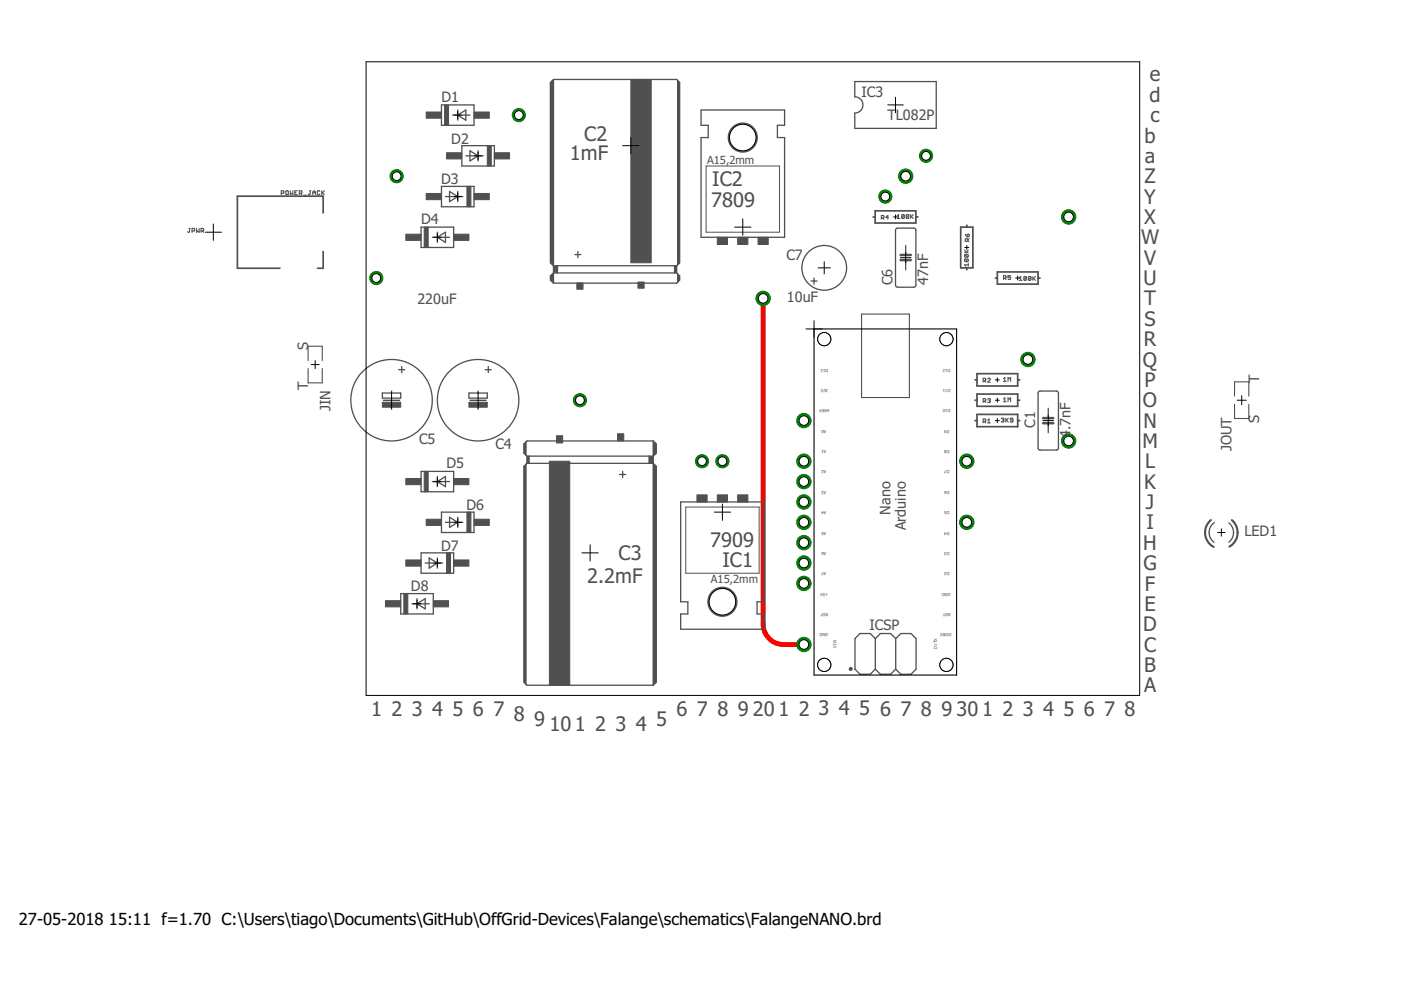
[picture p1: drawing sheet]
<svg xmlns="http://www.w3.org/2000/svg" width="297mm" height="210mm" viewBox="0 0 297 210" stroke-linecap="round" stroke-linejoin="round" font-family="sans-serif">
<path d="M161.8 63.3v69a4.3 4.3 0 0 0 4.3 4.4h4.3" fill="none" stroke="#f00" stroke-width="1"/>
<circle cx="110" cy="24.4" r="1.4" fill="#008000" stroke="#008000" stroke-width=".21"/>
<circle cx="110" cy="24.4" r=".93" fill="#fff" stroke="#000" stroke-width=".21"/>
<circle cx="226.6" cy="93.5" r="1.52" fill="#008000" stroke="#008000" stroke-width=".21"/>
<circle cx="226.6" cy="93.5" r="1.02" fill="#fff" stroke="#000" stroke-width=".21"/>
<circle cx="226.6" cy="46" r="1.52" fill="#008000" stroke="#008000" stroke-width=".21"/>
<circle cx="226.6" cy="46" r="1.02" fill="#fff" stroke="#000" stroke-width=".21"/>
<circle cx="217.9" cy="76.2" r="1.52" fill="#008000" stroke="#008000" stroke-width=".21"/>
<circle cx="217.9" cy="76.2" r="1.02" fill="#fff" stroke="#000" stroke-width=".21"/>
<circle cx="79.8" cy="58.9" r="1.4" fill="#008000" stroke="#008000" stroke-width=".21"/>
<circle cx="79.8" cy="58.9" r=".93" fill="#fff" stroke="#000" stroke-width=".21"/>
<circle cx="84.1" cy="37.4" r="1.4" fill="#008000" stroke="#008000" stroke-width=".21"/>
<circle cx="84.1" cy="37.4" r=".93" fill="#fff" stroke="#000" stroke-width=".21"/>
<circle cx="170.4" cy="136.7" r="1.52" fill="#008000" stroke="#008000" stroke-width=".21"/>
<circle cx="170.4" cy="136.7" r="1.02" fill="#fff" stroke="#000" stroke-width=".21"/>
<circle cx="161.8" cy="63.3" r="1.52" fill="#008000" stroke="#008000" stroke-width=".21"/>
<circle cx="161.8" cy="63.3" r="1.02" fill="#fff" stroke="#000" stroke-width=".21"/>
<circle cx="153.2" cy="97.8" r="1.4" fill="#008000" stroke="#008000" stroke-width=".21"/>
<circle cx="153.2" cy="97.8" r=".93" fill="#fff" stroke="#000" stroke-width=".21"/>
<circle cx="123" cy="84.9" r="1.4" fill="#008000" stroke="#008000" stroke-width=".21"/>
<circle cx="123" cy="84.9" r=".93" fill="#fff" stroke="#000" stroke-width=".21"/>
<circle cx="196.3" cy="33" r="1.4" fill="#008000" stroke="#008000" stroke-width=".21"/>
<circle cx="196.3" cy="33" r=".93" fill="#fff" stroke="#000" stroke-width=".21"/>
<circle cx="148.8" cy="97.8" r="1.4" fill="#008000" stroke="#008000" stroke-width=".21"/>
<circle cx="148.8" cy="97.8" r=".93" fill="#fff" stroke="#000" stroke-width=".21"/>
<circle cx="187.7" cy="41.7" r="1.4" fill="#008000" stroke="#008000" stroke-width=".21"/>
<circle cx="187.7" cy="41.7" r=".93" fill="#fff" stroke="#000" stroke-width=".21"/>
<circle cx="170.4" cy="89.2" r="1.52" fill="#008000" stroke="#008000" stroke-width=".21"/>
<circle cx="170.4" cy="89.2" r="1.02" fill="#fff" stroke="#000" stroke-width=".21"/>
<circle cx="170.4" cy="123.7" r="1.52" fill="#008000" stroke="#008000" stroke-width=".21"/>
<circle cx="170.4" cy="123.7" r="1.02" fill="#fff" stroke="#000" stroke-width=".21"/>
<circle cx="170.4" cy="97.8" r="1.52" fill="#008000" stroke="#008000" stroke-width=".21"/>
<circle cx="170.4" cy="97.8" r="1.02" fill="#fff" stroke="#000" stroke-width=".21"/>
<circle cx="170.4" cy="102.1" r="1.52" fill="#008000" stroke="#008000" stroke-width=".21"/>
<circle cx="170.4" cy="102.1" r="1.02" fill="#fff" stroke="#000" stroke-width=".21"/>
<circle cx="170.4" cy="106.4" r="1.52" fill="#008000" stroke="#008000" stroke-width=".21"/>
<circle cx="170.4" cy="106.4" r="1.02" fill="#fff" stroke="#000" stroke-width=".21"/>
<circle cx="170.4" cy="110.7" r="1.52" fill="#008000" stroke="#008000" stroke-width=".21"/>
<circle cx="170.4" cy="110.7" r="1.02" fill="#fff" stroke="#000" stroke-width=".21"/>
<circle cx="170.4" cy="115.1" r="1.52" fill="#008000" stroke="#008000" stroke-width=".21"/>
<circle cx="170.4" cy="115.1" r="1.02" fill="#fff" stroke="#000" stroke-width=".21"/>
<circle cx="170.4" cy="119.4" r="1.52" fill="#008000" stroke="#008000" stroke-width=".21"/>
<circle cx="170.4" cy="119.4" r="1.02" fill="#fff" stroke="#000" stroke-width=".21"/>
<circle cx="205" cy="110.7" r="1.52" fill="#008000" stroke="#008000" stroke-width=".21"/>
<circle cx="205" cy="110.7" r="1.02" fill="#fff" stroke="#000" stroke-width=".21"/>
<circle cx="205" cy="97.8" r="1.52" fill="#008000" stroke="#008000" stroke-width=".21"/>
<circle cx="205" cy="97.8" r="1.02" fill="#fff" stroke="#000" stroke-width=".21"/>
<circle cx="192" cy="37.4" r="1.52" fill="#008000" stroke="#008000" stroke-width=".21"/>
<circle cx="192" cy="37.4" r="1.02" fill="#fff" stroke="#000" stroke-width=".21"/>
<g fill="none" stroke="#505050" stroke-width=".53">
<path d="M116.9 17.5v38.2M117.1 17.3v38.6M143.9 17.5v38.2M116.9 58.5v.9M117.1 58.3v1.3M117.6 56.6v1.1M118 56.6v1.1M143.2 56.6v1.1M143.9 58.5v.9M190.9 55.1h2.2M190.9 54.1h2.2M111.3 94.1v2"/>
<path d="M111.3 98.9v45.7M112 96.9v1.1M137.8 96.9v1.1M138.3 96.9v1.1M138.7 93.9v2.4M138.7 98.7v46.2M138.9 94.1v2M138.9 98.9v45.7M221.2 88.6h2.1M221.2 89.7h2.1"/>
</g>
<g fill="none" stroke="#505050" stroke-width=".28">
<path d="M117.3 16.8h26.2l.2 .3M117.3 16.8l-.6 .7v38.2l.6 .6h26.2M117.3 16.8v43.2M143.7 17.1l.4 .4v38.2l-.6 .6M143.7 17.1v39M181.2 17.3h17.3v9.9h-17.3v-3.2a1.73 1.73 0 0 0 1.8-1.7 1.73 1.73 0 0 0-1.8-1.8zM93.6 22.2h6.9v4.4h-6.9zM93.6 39.5h6.9v4.3h-6.9zM96 24.4h3.6M97 24.4l1.8-1.1v2.2zM97 23.3v2.2M97.9 30.9h6.9v4.3h-6.9z"/>
<path d="M98.8 33h3.6M99.6 32l1.8 1-1.8 1.1zM101.4 32v2.1M148.6 23.3h17.7v3.3h-1.5v2.6h1.5v21.1h-17.7v-21.1h1.6v-2.6h-1.6zM89.3 48.2h6.9v4.3h-6.9zM91.7 50.3h3.6M92.7 50.3l1.7-1.1v2.2zM92.7 49.2v2.2M94.4 41.7h3.7M95.3 40.6l1.7 1.1-1.7 1.1zM97 40.6v2.2M118.2 56.3v1.6"/>
<path d="M121.9 54h1.3M122.5 53.3v1.3M143 56.3v1.6M143.5 57.9h-26.2l-.6 .6v.9l.6 .6M143.5 57.9l.6 .6v.9l-.4 .4M143.5 56.3v1.6M143.7 59.8l-.2 .2h-26.2M143.7 58.1v1.7M172 59.6h1.2M172.6 58.9v1.3M190 48.5l.3-.1h3.5l.4 .2v11.9l-.3 .4h-3.6l-.4-.3v-11.8zM192 52v2.1"/>
<path d="M192 55.1v2.1M84.5 78.4h1.3M85.2 77.7v1.3M102.9 78.4h1.3M103.5 77.7v1.3M81.1 83.3h3.9v1.1h-3.9zM83 82.9v.4M83 85.9v.9M89.3 99.9h6.9v4.4h-6.9zM99.4 83.3h3.9v1.1h-3.9zM101.4 82.9v.4M101.4 85.9v.9"/>
<path d="M111.5 93.7v2.8M111.5 98.4v46.7M111.7 98.2h26.8l.6 .7v45.7l-.6 .7M111.7 98.2l-.6 .7v45.7l.4 .5M111.7 96.7v1.5M112.2 96.7v1.5M132 99.9v1.4M137.6 96.7v1.5M138.5 93.5h-26.8l-.6 .6v2l.6 .6M138.5 93.5l.6 .6v2l-.6 .6h-26.8M138.5 93.5v51.8M220.2 83l.3-.1h3.5l.4 .3v11.8l-.3 .4h-3.6l-.4-.2v-11.9z"/>
<path d="M222.2 86.6v2M222.2 89.7v2.1M89.3 117.2h6.9v4.3h-6.9zM90.1 119.4h3.7M91 118.3l1.7 1.1-1.7 1.1zM91.7 102.1h3.6M92.7 102.1l1.7-1.1v2.2zM92.7 101v2.2M92.7 118.3v2.2M93.6 108.6h6.9v4.3h-6.9zM94.4 110.7h3.7M95.3 109.7l1.7 1-1.7 1.1z"/>
<path d="M97 109.7v2.1M131.4 100.6h1.3M144.3 106.4h17.7v21.2h-1.5v2.6h1.5v3.2h-17.7v-3.2h1.5v-2.6h-1.5zM257.5 110.8a2.57 2.57 0 0 0-.1 4.2M260.5 110.9a2.59 2.59 0 0 1 0 4.1M85 125.9h6.9v4.3h-6.9zM87.3 128h3.7M88.4 128l1.7-1.1v2.2zM88.4 126.9v2.2M185.6 135.4l1.1-1.1h2.1l1.1 1.1M185.6 135.4l-1.1-1.1h-2.1l-1.1 1.1v6.5l1.1 1.1h2.1l1.1-1.1M185.6 135.4v6.5"/>
<path d="M189.9 135.4l1.1-1.1h2.1l1.1 1.1v6.5l-1.1 1.1h-2.1l-1.1-1.1M189.9 135.4v6.5M111.5 145.1l.2 .2h26.8M185.6 141.9l1.1 1.1h2.1l1.1-1.1"/>
<circle cx="157.5" cy="29.2" r="3.1"/>
<circle cx="174.8" cy="56.8" r="4.7"/>
<circle cx="83" cy="84.9" r="8.6"/>
<circle cx="101.4" cy="84.9" r="8.6"/>
<circle cx="153.2" cy="127.6" r="3.1"/>
</g>
<g fill="#505050" stroke="#505050" stroke-width=".21">
<path d="M122.3 60h1.3v1.3h-1.3z"/>
<path d="M135.3 59.8h1.3v1.3h-1.3z"/>
<path d="M133.8 16.8h4.3v38.9h-4.3z"/>
<path d="M130.9 92h1.3v1.5h-1.3z"/>
<path d="M118 92.4h1.3v1.5h-1.3z"/>
<path d="M116.5 97.8h4.3v47.5h-4.3z"/>
<path d="M99.4 85.3h3.9v1h-3.9z"/>
<path d="M81.1 85.3h3.9v1h-3.9z"/>
<path d="M94.3 22.2h.8v4.4h-.8z"/>
<path d="M100.5 23.7h3.2v1.4h-3.2z"/>
<path d="M90.4 23.7h3.2v1.4h-3.2z"/>
<path d="M103.3 30.9h.9v4.3h-.9z"/>
<path d="M94.7 32.4h3.2v1.3h-3.2z"/>
<path d="M104.8 32.4h3.2v1.3h-3.2z"/>
<path d="M99 39.5h.8v4.3h-.8z"/>
<path d="M90.4 41h3.2v1.3h-3.2z"/>
<path d="M100.5 41h3.2v1.3h-3.2z"/>
<path d="M89.9 48.2h.9v4.3h-.9z"/>
<path d="M96.2 49.7h3.2v1.3h-3.2z"/>
<path d="M86 49.7h3.3v1.3h-3.3z"/>
<path d="M89.9 99.9h.9v4.4h-.9z"/>
<path d="M96.2 101.5h3.2v1.3h-3.2z"/>
<path d="M86 101.5h3.3v1.3h-3.3z"/>
<path d="M99 108.6h.8v4.3h-.8z"/>
<path d="M90.4 110.1h3.2v1.3h-3.2z"/>
<path d="M100.5 110.1h3.2v1.3h-3.2z"/>
<path d="M94.7 117.2h.8v4.3h-.8z"/>
<path d="M86 118.7h3.3v1.3h-3.3z"/>
<path d="M96.2 118.7h3.2v1.3h-3.2z"/>
<path d="M85.6 125.9h.9v4.3h-.9z"/>
<path d="M91.9 127.4h3.2v1.3h-3.2z"/>
<path d="M81.7 127.4h3.2v1.3h-3.2z"/>
<path d="M147.8 104.9h2.1v1.5h-2.1z"/>
<path d="M152.1 104.9h2.1v1.5h-2.1z"/>
<path d="M156.4 104.9h2.2v1.5h-2.2z"/>
<path d="M160.7 50.3h2.2v1.5h-2.2z"/>
<path d="M156.4 50.3h2.2v1.5h-2.2z"/>
<path d="M152.1 50.3h2.1v1.5h-2.1z"/>
</g>
<path d="M149.7 35.2h15.6v14h-15.6zM145.4 107.5h15.6v14h-15.6z" fill="none" stroke="#505050" stroke-width=".21"/>
<g fill="none" stroke="#505050" stroke-width=".36">
<path d="M68.5 45.1v-3.5h-18.2v15.3h9.1M68.5 53.3v3.6h-1.2M185.1 46h.4M185.5 44.7h8.7v2.6h-8.7zM194.2 46h.4M203.7 48.2h2.6v8.6h-2.6zM205 47.7v.5M205 56.8v.4M211 58.9h.5M211.5 57.7h8.6v2.5h-8.6zM220.1 58.9h.4M207.1 79.2h8.7v2.6h-8.7z"/>
<path d="M206.7 89.2h.4M206.7 80.5h.4M206.7 84.9h.4M207.1 87.9h8.7v2.6h-8.7zM207.1 83.5h8.7v2.6h-8.7zM215.8 89.2h.4M215.8 80.5h.4M215.8 84.9h.4"/>
</g>
<g fill="none" stroke="#505050" stroke-width=".23">
<path d="M40 48.4h.3M40.2 48.4v.7l-.2 .2-.2-.2M40.7 49l.6-.1-.2-.5h-.4v.9M41.7 48.4v.9l.3-.3 .2 .3v-.9M42.6 49l.6-.1-.1-.5h-.5v.9M42.9 49l.3 .3M59.6 41h.4l.2-.4-.6-.2v.9M60.7 40.4l.4 .2-.1 .7-.4-.2zM61.6 40.4v.9l.2-.3 .3 .3v-.9M62.5 40.9h.3M63.1 40.4h-.6v.9h.6M63.5 41h.4l.1-.4-.5-.2v.9"/>
<path d="M63.7 41l.3 .3M64.4 41.4h.6M65.6 40.4h.3M65.8 40.4v.7l-.2 .2-.2-.2M66.3 40.9h.6M66.3 41.3v-.6l.3-.3 .3 .3v.6M67.8 40.6l-.1-.2-.4 .2v.5l.1 .2 .4-.2M68.2 40.4v.9M68.4 40.9l.4 .4M68.8 40.4l-.6 .6M186.9 46.2h.4l.1-.4-.5-.1v.8M187.1 46.2l.3 .3"/>
<path d="M188.4 46.1h-.6l.4-.4v.8M190.2 45.8l.3-.3v.8M190.2 46.3h.6M191.7 45.6l-.1 .7-.4-.1M191.7 45.6l-.1-.1-.4 .1v.6M191.7 45.6l-.5 .6M192.7 45.6l-.1 .7-.5-.1M192.7 45.6l-.1-.1-.5 .1v.6M192.7 45.6l-.6 .6M193.1 45.5v.8M193.2 45.9l.4 .4M193.6 45.5l-.5 .5"/>
<path d="M204.5 53.6h.8M204.5 53l.5 .6M204.6 54l.7 .1-.1 .4M204.6 54.9l.7 .2-.1 .4M204.6 54.9l-.1 .2 .1 .4h.6M204.6 54l-.1 .1 .1 .4h.6M204.6 54.9l.6 .6M204.6 54l.6 .5M204.7 49.7l.4 .5M205.1 49.8l.2-.1 .2 .4-.4 .1zM205.2 51.2v-.4l-.4-.2-.1 .6h.8M205.3 56.2h-.8l.3 .2"/>
<path d="M205.3 55.9v.5M205.3 53l-.4 .4M205.5 50.6l-.3 .3M212.8 59l.5-.1-.1-.5h-.4v.9M213 59l.3 .3M214.3 58.4h-.6v.5l.3-.2 .3 .2-.2 .4-.4-.2M216.1 58.9l.3-.3v.8M216.1 59.4h.6M217.6 58.8v.5l-.1 .1-.4-.1M217.6 58.8l-.1-.2-.4 .2v.5M217.6 58.8l-.5 .5M218.6 58.8v.5l-.2 .1-.4-.1"/>
<path d="M218.6 58.8l-.2-.2-.4 .2v.5M218.6 58.8l-.6 .5M219 58.6v.8M219.1 59l.4 .4M219.5 58.6l-.5 .6M65.3 76.5v-3.1h3v3.1M65.3 78.1v3.1h3v-3.1M182.7 66.6h10.1v17.7h-10.1zM208.4 80.8l.6-.2-.1-.4h-.5v.8M208.4 85.1h.5l.1-.4-.6-.2v.8M208.4 89.4l.6-.1-.1-.5h-.5v.9M208.7 89.4l.3 .3"/>
<path d="M208.7 80.8l.3 .2M208.7 85.1l.3 .2M209.4 89.1l.3-.3v.9M209.4 89.7h.6M209.4 80.3l.1-.1 .5 .1-.6 .7h.6M209.4 84.7l.4-.2 .2 .2-.2 .2M209.7 84.9h.1M209.8 84.9l.2 .2-.2 .2-.4-.1M212.3 88.8l.4-.1 .1 .1-.1 .3M212.6 89.1h.1M212.7 89.1l.1 .1-.1 .3-.4-.2M212.8 80.3l.2-.3v.9"/>
<path d="M212.8 84.6l.2-.3v.9M212.8 80.9h.5M212.8 85.2h.5M213.3 88.7v.8M213.4 89.1l.4 .4M213.7 80.9v-.9l.3 .3 .3-.3v.9M213.7 85.2v-.9l.3 .3 .3-.3v.9M213.8 88.7l-.5 .5M214.8 89.1h-.5l-.1-.2 .1-.2 .5 .1v.5l-.2 .2-.4-.2M261.7 84v-3h3.1v3M261.7 85.7v3h3.1v-3"/>
</g>
<path d="M256.7 110.3a3.5 3.5 0 0 0 .6 5.7M261.2 110.3a3.4 3.4 0 0 1-.5 5.6" fill="none" stroke="#505050" stroke-width=".44"/>
<path d="M180.1 141.7l.3-.2 .3 .3a.32 .32 0 0 1-.2 .3 .32 .32 0 0 1-.4-.1l-.1-.2h.5l-.1 .1-.4-.1z" fill-rule="evenodd" fill="#505050" stroke="#505050" stroke-width=".21"/>
<g fill="none" stroke="#000" stroke-width=".21">
<path d="M77.6 13.1h164v134.3h-164zM96.2 24.4h1.7M97 23.6v1.6M100.6 33h1.6M101.4 32.3v1.5M132 30.9h3.5M133.8 29.2v3.4M188.2 22.2h3.3M189.9 20.6v3.3M43.5 49.2h3.5M45.2 47.5v3.5M91.9 50.3h1.6"/>
<path d="M92.7 49.5v1.6M96.3 41.7h1.5M97 40.9v1.6M155.8 48.2h3.4M157.5 46.4v3.5M173.5 56.8h2.5M174.8 55.5v2.6M189.4 46h.9M189.9 45.6v.8M190.9 54.6h2.3M192 53.5v2.3M204.6 52.5h.8"/>
<path d="M205 52v.9M215.3 58.9h.9M215.8 58.5v.9M66 77.3h1.7M66.8 76.5v1.6M170.9 69.7h3.4M172.6 68v3.5M81.3 84.9h3.5M83 83.1v3.5M99.6 84.9h3.5M101.4 83.1v3.5M211 89.2h.9"/>
<path d="M211 84.9h.9M211 80.5h.9M211.5 80.1v.9M211.5 84.4v.9M211.5 88.7v.9M221.1 89.2h2.3M222.2 88v2.3M262.3 84.9h1.9M263.3 83.9v1.9M91.9 102.1h1.6M91.9 119.4h1.6M92.7 101.3v1.6"/>
<path d="M92.7 118.6v1.6M96.3 110.7h1.5M97 110v1.5M123.4 117.2h3.4M125.1 115.5v3.5M151.4 108.6h3.5M153.2 106.9v3.4M258.2 112.9h1.5M259 112.1v1.6M87.6 128h1.6M88.4 127.2v1.6"/>
<circle cx="153.2" cy="127.6" r="2.82"/>
</g>
<circle cx="153.2" cy="127.6" r="2.82" fill="#fff" stroke="#000" stroke-width=".21"/>
<circle cx="157.5" cy="29.2" r="2.82" fill="none" stroke="#000" stroke-width=".21"/>
<circle cx="157.5" cy="29.2" r="2.82" fill="#fff" stroke="#000" stroke-width=".21"/>
<path d="M172.6 69.7h30.2v73.4h-30.2z" fill="none" stroke="#000" stroke-width=".23"/>
<circle cx="174.8" cy="71.9" r="1.4" fill="none" stroke="#000" stroke-width=".21"/>
<circle cx="174.8" cy="71.9" r="1.4" fill="#fff" stroke="#000" stroke-width=".21"/>
<circle cx="200.7" cy="71.9" r="1.4" fill="none" stroke="#000" stroke-width=".21"/>
<circle cx="200.7" cy="71.9" r="1.4" fill="#fff" stroke="#000" stroke-width=".21"/>
<circle cx="200.7" cy="141" r="1.4" fill="none" stroke="#000" stroke-width=".21"/>
<circle cx="200.7" cy="141" r="1.4" fill="#fff" stroke="#000" stroke-width=".21"/>
<circle cx="174.8" cy="141" r="1.4" fill="none" stroke="#000" stroke-width=".21"/>
<circle cx="174.8" cy="141" r="1.4" fill="#fff" stroke="#000" stroke-width=".21"/>
<g font-size="4.3" fill="#505050">
<text x="243.8" y="17.3">e</text>
<text x="243.8" y="21.6">d</text>
<text x="123.9" y="29.8">C2</text>
<text x="243.9" y="25.9">c</text>
<text x="120.8" y="34">1mF</text>
<text x="242.7" y="30.2">b</text>
<text x="242.7" y="34.5">a</text>
<text x="151" y="39.5">IC2</text>
<text x="242.7" y="38.9">Z</text>
<text x="150.8" y="43.8">7809</text>
<text x="242.6" y="47.5">X</text>
<text x="242.6" y="43.2">Y</text>
<text x="241.9" y="51.8">W</text>
<text x="242.6" y="56.1">V</text>
<text x="242.4" y="60.4">U</text>
<text x="242.6" y="64.8">T</text>
<text x="242.7" y="69.1">S</text>
<text x="242.3" y="77.7">Q</text>
<text x="242.5" y="73.4">R</text>
<text x="242.7" y="82">P</text>
<text x="242.3" y="86.4">O</text>
<text x="242.2" y="95">M</text>
<text x="242.4" y="90.7">N</text>
<text x="242.8" y="99.3">L</text>
<text x="242.6" y="103.6">K</text>
<text x="242.9" y="107.9">J</text>
<text x="243.1" y="112.3">I</text>
<text x="131.2" y="118.7">C3</text>
<text x="150.6" y="115.9">7909</text>
<text x="242.4" y="116.6">H</text>
<text x="124.5" y="123.6">2.2mF</text>
<text x="153.2" y="120.3">IC1</text>
<text x="242.4" y="120.9">G</text>
<text x="242.7" y="125.2">F</text>
<text x="242.7" y="129.5">E</text>
<text x="242.4" y="133.8">D</text>
<text x="242.6" y="138.2">C</text>
<text x="242.6" y="142.5">B</text>
<text x="242.6" y="146.8">A</text>
<text x="78.7" y="151.8">1</text>
<text x="83" y="151.8">2</text>
<text x="87.3" y="151.8">3</text>
<text x="91.6" y="151.8">4</text>
<text x="96" y="151.8">5</text>
<text x="100.3" y="151.8">6</text>
<text x="104.6" y="151.8">7</text>
<text x="108.9" y="152.8">8</text>
<text x="113.2" y="153.9">9</text>
<text x="116.5" y="155">10</text>
<text x="121.9" y="155">1</text>
<text x="126.2" y="155">2</text>
<text x="130.5" y="155">3</text>
<text x="134.8" y="155">4</text>
<text x="139.1" y="153.9">5</text>
<text x="143.5" y="151.8">6</text>
<text x="147.8" y="151.8">7</text>
<text x="152.1" y="151.8">8</text>
<text x="156.4" y="151.8">9</text>
<text x="159.6" y="151.8">20</text>
<text x="165" y="151.8">1</text>
<text x="169.4" y="151.8">2</text>
<text x="173.5" y="151.6">3</text>
<text x="177.8" y="151.6">4</text>
<text x="182.1" y="151.6">5</text>
<text x="186.6" y="151.8">6</text>
<text x="190.9" y="151.8">7</text>
<text x="195.3" y="151.8">8</text>
<text x="199.6" y="151.8">9</text>
<text x="202.8" y="151.8">30</text>
<text x="208.2" y="151.8">1</text>
<text x="212.5" y="151.8">2</text>
<text x="216.9" y="151.8">3</text>
<text x="221.2" y="151.8">4</text>
<text x="225.5" y="151.8">5</text>
<text x="229.8" y="151.8">6</text>
<text x="234.1" y="151.8">7</text>
<text x="238.4" y="151.8">8</text>
</g>
<g font-size="3.5">
<text x="4" y="196.1">27-05-2018</text>
<text x="23.1" y="196.1">15:11 f=1.70 C:\Users\tiago\Documents\GitHub\OffGrid-Devices\Falange\schematics\FalangeNANO.brd</text>
</g>
<g font-size="3" fill="#505050">
<text x="93.6" y="21.6">D1</text>
<text x="182.6" y="20.5">IC3</text>
<text x="188.1" y="25.5">TL082P</text>
<text x="95.7" y="30.5">D2</text>
<text x="93.5" y="39.1">D3</text>
<text x="89.3" y="47.5">D4</text>
<text x="166.7" y="55.1">C7</text>
<text x="88.5" y="64.4">220uF</text>
<text x="166.8" y="64.1">10uF</text>
<text x="189.2" y="60.5" transform="rotate(-90 189.2 60.5)">C6</text>
<text x="196.8" y="60.5" transform="rotate(-90 196.8 60.5)">47nF</text>
<text x="65.3" y="74.2" transform="rotate(-90 65.3 74.2)">S</text>
<text x="65.3" y="82.7" transform="rotate(-90 65.3 82.7)">T</text>
<text x="266.9" y="81.2" transform="rotate(-90 266.9 81.2)">T</text>
<text x="70.1" y="87.1" transform="rotate(-90 70.1 87.1)">JIN</text>
<text x="266.9" y="89.6" transform="rotate(-90 266.9 89.6)">S</text>
<text x="88.8" y="94.2">C5</text>
<text x="105" y="95.3">C4</text>
<text x="219.4" y="90.7" transform="rotate(-90 219.4 90.7)">C1</text>
<text x="227" y="92.8" transform="rotate(-90 227 92.8)">4.7nF</text>
<text x="261.1" y="95.6" transform="rotate(-90 261.1 95.6)">JOUT</text>
<text x="94.7" y="99.3">D5</text>
<text x="98.9" y="108.2">D6</text>
<text x="188.8" y="109.1" transform="rotate(-90 188.8 109.1)">Nano</text>
<text x="192" y="112.5" transform="rotate(-90 192 112.5)">Arduino</text>
<text x="263.8" y="113.6">LED1</text>
<text x="93.5" y="116.8">D7</text>
<text x="87.1" y="125.2">D8</text>
<text x="184.3" y="133.7">ICSP</text>
</g>
<g font-size="2.4" fill="#505050">
<text x="149.9" y="34.8">A15,2mm</text>
<text x="150.7" y="123.7">A15,2mm</text>
</g>
<g font-size=".9" fill="#505050">
<text x="175.6" y="82.5" transform="rotate(-180 175.6 82.5)">3V3</text>
<text x="175.6" y="78.2" transform="rotate(-180 175.6 78.2)">D13</text>
<text x="201.5" y="82.5" transform="rotate(-180 201.5 82.5)">D11</text>
<text x="201.5" y="78.2" transform="rotate(-180 201.5 78.2)">D12</text>
<text x="175.8" y="86.8" transform="rotate(-180 175.8 86.8)">AREF</text>
<text x="201.5" y="86.8" transform="rotate(-180 201.5 86.8)">D10</text>
<text x="175.2" y="91.1" transform="rotate(-180 175.2 91.1)">A0</text>
<text x="175.2" y="95.4" transform="rotate(-180 175.2 95.4)">A1</text>
<text x="201.3" y="95.4" transform="rotate(-180 201.3 95.4)">D8</text>
<text x="201.3" y="91.1" transform="rotate(-180 201.3 91.1)">D9</text>
<text x="175.2" y="99.7" transform="rotate(-180 175.2 99.7)">A2</text>
<text x="201.3" y="99.7" transform="rotate(-180 201.3 99.7)">D7</text>
<text x="175.2" y="104.1" transform="rotate(-180 175.2 104.1)">A3</text>
<text x="201.3" y="104.1" transform="rotate(-180 201.3 104.1)">D6</text>
<text x="175.2" y="108.4" transform="rotate(-180 175.2 108.4)">A4</text>
<text x="175.2" y="112.7" transform="rotate(-180 175.2 112.7)">A5</text>
<text x="201.3" y="112.7" transform="rotate(-180 201.3 112.7)">D4</text>
<text x="201.3" y="108.4" transform="rotate(-180 201.3 108.4)">D5</text>
<text x="175.2" y="117" transform="rotate(-180 175.2 117)">A6</text>
<text x="201.3" y="117" transform="rotate(-180 201.3 117)">D3</text>
<text x="175.2" y="121.3" transform="rotate(-180 175.2 121.3)">A7</text>
<text x="175.6" y="125.6" transform="rotate(-180 175.6 125.6)">+5V</text>
<text x="201.3" y="121.3" transform="rotate(-180 201.3 121.3)">D2</text>
<text x="201.5" y="125.6" transform="rotate(-180 201.5 125.6)">GND</text>
<text x="175.6" y="130" transform="rotate(-180 175.6 130)">RST</text>
<text x="201.5" y="130" transform="rotate(-180 201.5 130)">RST</text>
<text x="175.6" y="134.3" transform="rotate(-180 175.6 134.3)">GND</text>
<text x="177.4" y="137.3" transform="rotate(-90 177.4 137.3)">VIN</text>
<text x="198.7" y="137.5" transform="rotate(-90 198.7 137.5)">D1TX</text>
<text x="201.7" y="134.3" transform="rotate(-180 201.7 134.3)">DORX</text>
</g>
</svg>
